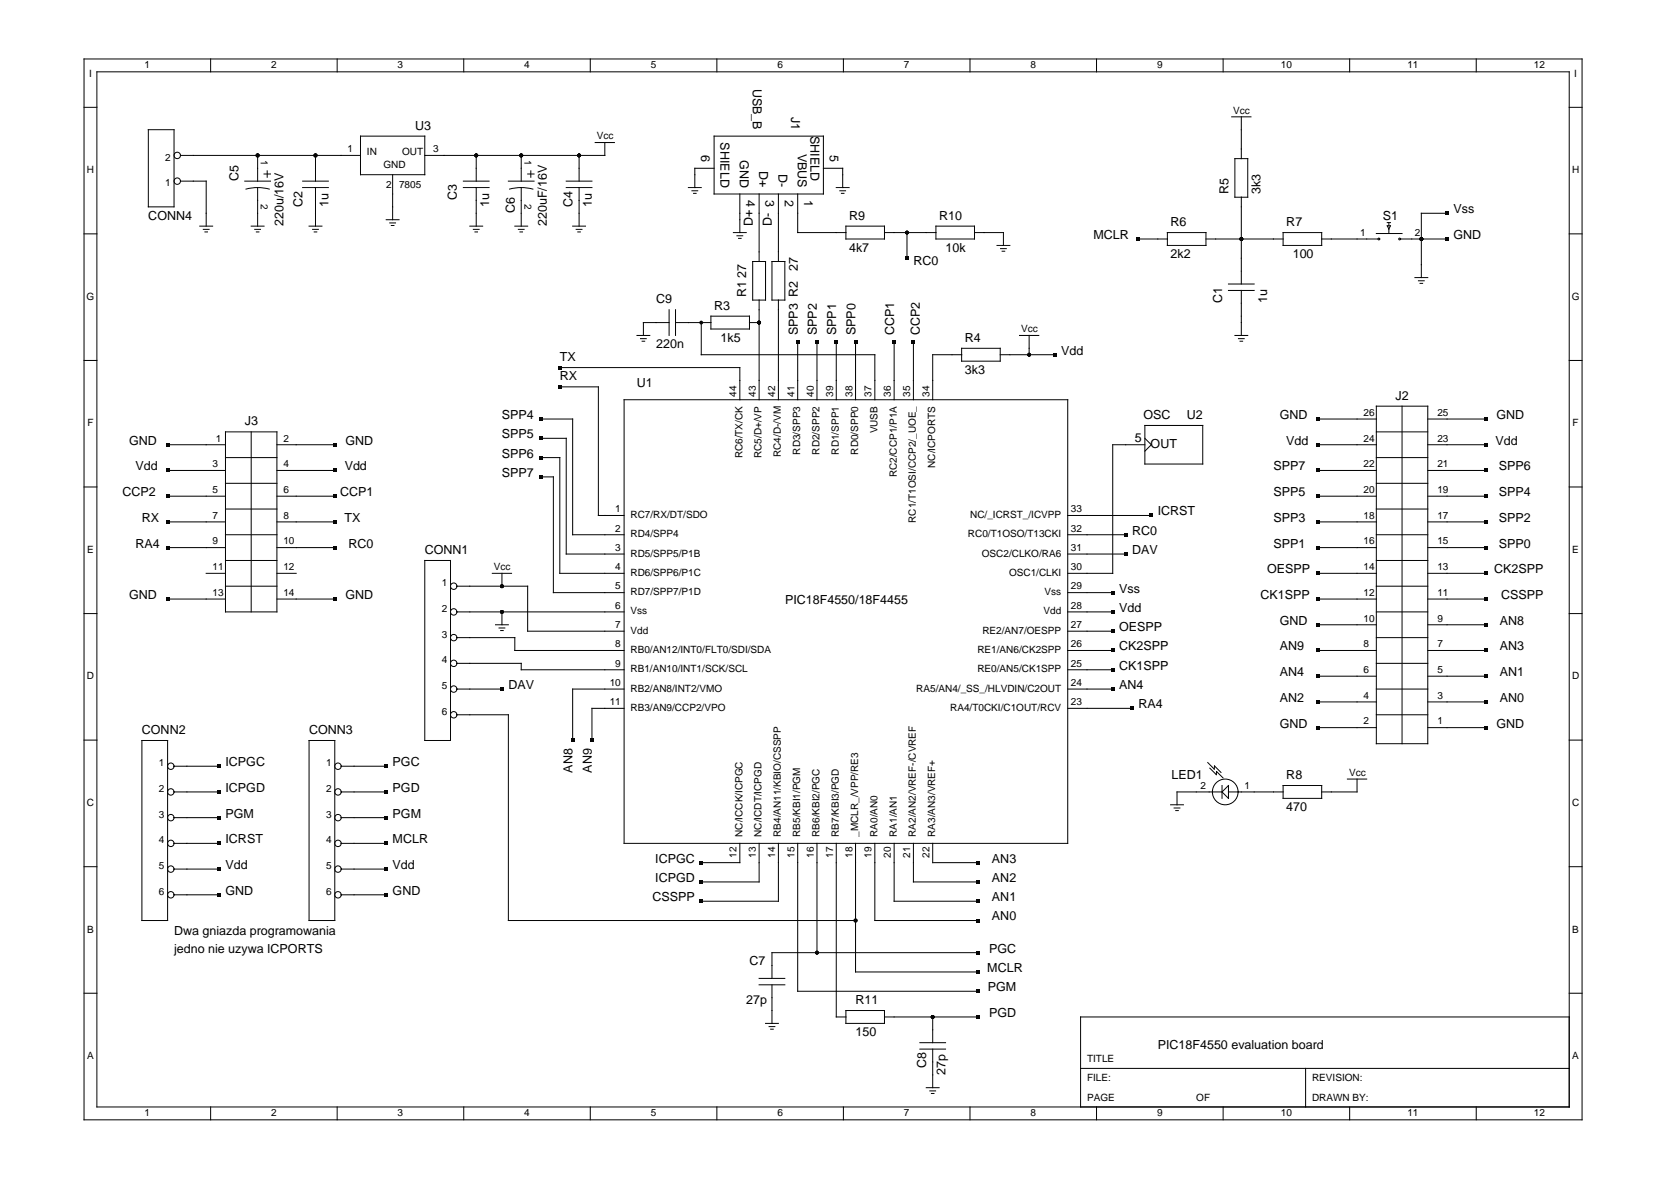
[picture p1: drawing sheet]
<svg xmlns="http://www.w3.org/2000/svg" width="297mm" height="210mm" viewBox="0 0 297 210" stroke-linecap="round" stroke-linejoin="round" font-family="sans-serif">
<g fill="none" stroke="#000" stroke-width=".18">
<path d="M15 10.5h266.9v189h-266.9zM15 19.1h2.3M17.3 12.8h262.3v184.4h-262.3zM37.5 10.5v2.3M60.1 10.5v2.3M82.6 10.5v2.3M105.2 10.5v2.3M127.7 10.5v2.3M150.3 10.5v2.3M172.8 10.5v2.3M195.4 10.5v2.3M217.9 10.5v2.3"/>
<path d="M240.5 10.5v2.3M263 10.5v2.3M279.6 19.1h2.3M26.4 23.1h4.6v13.8h-4.6zM32.2 27.7h32M32.2 32.3h4.5v8M43.6 32.3h4.6M43.8 33.7a8 8 0 0 1 4.2 0M45.9 27.7v4.6M45.9 33.4v6.9M47.1 31h1.1M47.6 30.4v1.2"/>
<path d="M53.9 33.4h4.6M53.9 32.3h4.6M56.2 27.7v4.6M56.2 33.4v6.9M64.2 24.3h11.5v6.8h-11.5zM68.8 39.2h2.3M69.4 39.7h1.1M70 31.1v8.1M82.6 33.4h4.5M82.6 32.3h4.5M84.9 27.7v4.6M84.9 33.4v6.9"/>
<path d="M90.6 32.3h4.6M90.8 33.7a8 8 0 0 1 4.2 0M92.9 27.7v4.6M92.9 33.4v6.9M94 31h1.2M94.6 30.4v1.2M100.9 33.4h4.6M100.9 32.3h4.6M103.2 27.7v4.6M103.2 33.4v6.9M106.1 25.4h3.4M107.8 25.4v2.3h-32.1"/>
<path d="M122.7 33.4h2.3M123.3 34h1M123.6 34.5h.4M127.2 30h-3.4v3.4M127.2 24.3h19.5v10.3h-19.5zM131.8 34.6v6.8M135.3 34.6v12M138.7 34.6v12M142.1 34.6v6.8h8.7M146.7 30h3.5v3.4M149 33.4h2.3M149.6 34h1.1"/>
<path d="M149.9 34.5h.5M219.5 20.8h3.4M220 28.3h2.3v6.8h-2.3zM221.2 20.8v7.5M221.2 35.1v15.5M247.2 39.7h.6M247.5 39.7v.5M257.8 38h-4.5v11.5M15 41.7h2.3M35.6 40.3h2.3M36.2 40.9h1.1M36.5 41.3h.5"/>
<path d="M44.8 40.3h2.3M45.4 40.9h1M45.7 41.3h.4M55.1 40.3h2.3M55.7 40.9h1M56 41.3h.4M69.7 40.2h.5M83.7 40.3h2.3M84.3 40.9h1.1M84.6 41.3h.5M91.7 40.3h2.3M92.4 40.9h1"/>
<path d="M92.6 41.3h.5M102 40.3h2.3M102.7 40.9h1M103 41.3h.4M113.5 59.8h2.3M119.2 57.5h-4.6v2.3M119.2 55.2v4.6M120.4 57.5h6.3M120.4 55.2v4.6M125 57.5v5.7h30.9v8M126.7 56.3h6.8v2.3h-6.8zM130.7 41.4h2.3"/>
<path d="M131.3 42h1M131.6 42.5h.5M133.5 57.5h1.8M134.1 46.6h2.3v6.9h-2.3zM135.3 53.4v17.8M137.6 46.6h2.2v6.9h-2.2zM138.7 53.4v17.8M150.7 40.3h6.9v2.3h-6.9zM157.6 41.4h9.2M161.6 41.4v4.6M166.8 40.3h6.8v2.3h-6.8zM173.6 41.4h5.2v2.3"/>
<path d="M177.7 43.7h2.2M178.3 44.3h1M178.6 44.8h.4M181.7 59.8h3.4M183.4 59.8v3.4M202.9 42.6h5.1M208 41.4h6.9v2.3h-6.9zM214.9 42.6h13.8M218.9 51.8h4.6M218.9 50.6h4.6M220 59.8h2.3M221.2 51.8v8"/>
<path d="M228.6 41.4h6.9v2.3h-6.9zM235.5 42.6h10M245.2 41.6h4.6M247.2 40.2h.6l-.3 .6zM247.5 40.8v.8M249.5 42.6h8.3M252.1 49.5h2.3M252.7 50h1.1M253 50.5h.5M279.6 41.7h2.3M15 64.2h2.3M29.9 79.2h10.3"/>
<path d="M40.2 77h9.1v32h-9.1zM44.8 77v32M49.3 79.2h10.4M96.3 74.7h5.7v20.6h9.2M96.3 78.1h4.6v20.6h10.3M99.8 68.9h6.8v22.9h4.6M99.8 65.5h32v5.7M111.2 71.2h79.1v79.1h-79.1zM114.1 60.3h1.1M114.4 60.8h.5M142.1 60.9v10.3M145.6 60.9v10.3"/>
<path d="M149 60.9v10.3M152.4 60.9v10.3M159.3 60.9v10.3M162.8 60.9v10.3M171.4 62.1h6.8v2.3h-6.8zM171.4 63.2h-5.2v8M178.2 63.2h9.8M204 79.2h-5.7v23h-8M204 75.8h10.3v6.9h-10.3zM204 78.1l1.1 1.1-1.1 1.2M220.7 60.3h1M221 60.8h.4"/>
<path d="M234.9 74.7h10.3M234.9 79.2h10.3M245.2 72.4h9.2v60.1h-9.2zM245.2 77h9.2M249.8 72.4v60.1M254.4 74.7h10.3M254.4 79.2h10.3M279.6 64.2h2.3M15 86.8h2.3M29.9 83.8h10.3M29.9 88.4h10.3M29.9 93h10.3"/>
<path d="M29.9 97.6h10.3M40.2 95.3h9.1M40.2 99.9h9.1M40.2 81.5h9.1M40.2 90.7h9.1M40.2 86.1h9.1M49.3 83.8h10.4M49.3 88.4h10.4M49.3 93h10.4M49.3 97.6h10.4M75.7 99.9h4.6v32h-4.6zM96.3 81.5h3.5v20.7h11.4"/>
<path d="M96.3 85h2.3v20.6h12.6M190.3 91.8h14.8M190.3 95.3h10.3M190.3 98.7h10.3M234.9 83.8h10.3M234.9 88.4h10.3M234.9 93h10.3M234.9 97.6h10.3M245.2 95.3h9.2M245.2 99.9h9.2M245.2 81.5h9.2M245.2 90.7h9.2"/>
<path d="M245.2 86.1h9.2M254.4 83.8h10.3M254.4 88.4h10.3M254.4 93h10.3M254.4 97.6h10.3M279.6 86.8h2.3M15 109.3h2.3M29.9 106.7h10.3M36.7 102.2h3.5M40.2 104.5h9.1M49.3 102.2h3.5M49.3 106.7h10.4"/>
<path d="M81.4 109h29.8M81.4 104.5h12.6v8h17.2M81.4 113.6h10.3v2.3h19.5M81.4 118.2h11.5v1.1h18.3M87.7 102.2h3.5M88.3 111.3h2.3M88.9 111.9h1.1M89.2 112.4h.5M89.4 102.2v2.3M89.4 109v2.3M190.3 105.6h8M190.3 109h8"/>
<path d="M190.3 112.5h8M190.3 115.9h8M190.3 119.3h8M234.9 102.2h10.3M234.9 115.9h10.3M234.9 111.3h10.3M234.9 106.7h10.3M245.2 109h9.2M245.2 104.5h9.2M245.2 113.6h9.2M245.2 118.2h9.2M254.4 102.2h10.3"/>
<path d="M254.4 115.9h10.3M254.4 111.3h10.3M254.4 106.7h10.3M279.6 109.3h2.3M15 131.9h2.3M25.3 131.9h4.6v32.1h-4.6zM31 136.5h8M55.1 131.9h4.6v32.1h-4.6zM60.8 136.5h8M81.4 122.8h8M81.4 127.4h9.2v36.6h61.8M111.2 122.8h-9.2v9.1"/>
<path d="M111.2 126.2h-5.7v5.7M190.3 122.8h8M190.3 126.2h11.4M215.2 135.9l1.2 1.1v-.5l1.2 1.1M215.6 136.9l1.1 1.1 .1-.5 1.1 1.1M217.8 140v2.3M218.9 140v2.3l-1.1-1.2zM228.6 140h6.9v2.3h-6.9zM234.9 120.5h10.3M234.9 125.1h10.3M234.9 129.7h10.3M240.1 138.8h3.4"/>
<path d="M241.8 138.8v2.3h-6.3M245.2 122.8h9.2M245.2 127.4h9.2M254.4 120.5h10.3M254.4 125.1h10.3M254.4 129.7h10.3M279.6 131.9h2.3M15 154.4h2.3M31 150.3h8M31 141.1h8M31 145.7h8M31 154.9h8"/>
<path d="M31 159.4h8M60.8 150.3h8M60.8 141.1h8M60.8 145.7h8M60.8 154.9h8M60.8 159.4h8M131.8 150.3v3.4h-6.8M135.3 150.3v6.9h-10.3M138.7 150.3v10.3h-13.7M142.1 150.3v26.3h32.1M145.6 150.3v19.5M149 150.3v30.9h1.8"/>
<path d="M152.4 150.3v22.9h21.8M155.9 150.3v13.7h18.3M159.3 150.3v10.3h14.9M162.8 150.3v6.9h11.4M166.2 150.3v3.4h8M208.6 143.4h2.3M209.2 144h1M209.5 144.4h.5M217.8 141.1h-8.1v2.3M218.9 141.1h9.8M279.6 154.4h2.3M15 177h2.3"/>
<path d="M135.3 175.5h4.5M135.3 174.3h4.5M137.6 175.5v6.9M174.2 169.8h-36.6v4.5M279.6 177h2.3M37.5 197.2v2.3M60.1 197.2v2.3M82.6 197.2v2.3M105.2 197.2v2.3M127.7 197.2v2.3M136.4 182.4h2.3M137 182.9h1.1"/>
<path d="M137.3 183.4h.5M150.3 197.2v2.3M150.7 180.1h6.9v2.3h-6.9zM157.6 181.2h16.6M163.9 185.8h4.6M163.9 186.9h4.6M165.1 193.8h2.2M165.7 194.4h1M166 194.8h.4M166.2 181.2v4.6M166.2 186.9v6.9M172.8 197.2v2.3"/>
<path d="M192.5 190.4h87.1M195.4 197.2v2.3M217.9 197.2v2.3M232.6 190.4v6.8M240.5 197.2v2.3M263 197.2v2.3M279.6 181.2h-87.1v16"/>
<circle cx="31.6" cy="27.7" r=".57"/>
<circle cx="31.6" cy="32.3" r=".57"/>
<circle cx="245.7" cy="42.6" r=".16"/>
<circle cx="249.4" cy="42.6" r=".16"/>
<circle cx="80.8" cy="113.6" r=".57"/>
<circle cx="80.8" cy="104.5" r=".57"/>
<circle cx="80.8" cy="109" r=".57"/>
<circle cx="80.8" cy="118.2" r=".57"/>
<circle cx="30.4" cy="136.5" r=".57"/>
<circle cx="60.2" cy="136.5" r=".57"/>
<circle cx="80.8" cy="127.4" r=".57"/>
<circle cx="80.8" cy="122.8" r=".57"/>
<circle cx="30.4" cy="154.9" r=".57"/>
<circle cx="30.4" cy="159.4" r=".57"/>
<circle cx="30.4" cy="145.7" r=".57"/>
<circle cx="30.4" cy="150.3" r=".57"/>
<circle cx="30.4" cy="141.1" r=".57"/>
<circle cx="60.2" cy="159.4" r=".57"/>
<circle cx="60.2" cy="154.9" r=".57"/>
<circle cx="60.2" cy="150.3" r=".57"/>
<circle cx="60.2" cy="145.7" r=".57"/>
<circle cx="60.2" cy="141.1" r=".57"/>
<circle cx="218.3" cy="141.1" r="2.29"/>
</g>
<g fill="#000">
<path d="M257.5 37.7h.7v.6h-.7zM161.3 45.7h.7v.7h-.7zM202.5 42.2h.7v.7h-.7zM257.5 42.2h.7v.7h-.7zM29.5 78.9h.7v.7h-.7zM59.3 78.9h.7v.7h-.7zM96 77.8h.7v.6h-.7zM96 74.3h.7v.7h-.7zM99.4 65.2h.7v.6h-.7zM99.4 68.6h.7v.7h-.7zM141.8 60.6h.7v.7h-.7zM145.2 60.6h.7v.7h-.7z"/>
<path d="M148.7 60.6h.7v.7h-.7zM152.1 60.6h.7v.7h-.7zM159 60.6h.7v.7h-.7zM162.4 60.6h.7v.7h-.7zM187.6 62.9h.7v.7h-.7zM234.6 78.9h.7v.7h-.7zM234.6 74.3h.7v.7h-.7zM264.4 74.3h.7v.7h-.7zM264.4 78.9h.7v.7h-.7zM29.5 83.5h.7v.7h-.7zM29.5 88.1h.7v.7h-.7zM29.5 92.7h.7v.6h-.7z"/>
<path d="M29.5 97.2h.7v.7h-.7zM59.3 83.5h.7v.7h-.7zM59.3 88.1h.7v.7h-.7zM59.3 92.7h.7v.6h-.7zM59.3 97.2h.7v.7h-.7zM96 81.2h.7v.7h-.7zM96 84.6h.7v.7h-.7zM200.2 98.4h.7v.7h-.7zM200.2 94.9h.7v.7h-.7zM204.8 91.5h.7v.7h-.7zM234.6 83.5h.7v.7h-.7zM234.6 88.1h.7v.7h-.7z"/>
<path d="M234.6 92.7h.7v.6h-.7zM234.6 97.2h.7v.7h-.7zM264.4 83.5h.7v.7h-.7zM264.4 88.1h.7v.7h-.7zM264.4 97.2h.7v.7h-.7zM264.4 92.7h.7v.6h-.7zM29.5 106.4h.7v.7h-.7zM59.3 106.4h.7v.7h-.7zM197.9 112.1h.7v.7h-.7zM197.9 115.6h.7v.7h-.7zM197.9 119h.7v.7h-.7zM197.9 105.3h.7v.6h-.7z"/>
<path d="M197.9 108.7h.7v.7h-.7zM234.6 106.4h.7v.7h-.7zM234.6 101.8h.7v.7h-.7zM234.6 115.6h.7v.7h-.7zM234.6 111h.7v.7h-.7zM264.4 101.8h.7v.7h-.7zM264.4 115.6h.7v.7h-.7zM264.4 111h.7v.7h-.7zM264.4 106.4h.7v.7h-.7zM38.7 136.2h.7v.7h-.7zM68.5 136.2h.7v.7h-.7zM89.1 122.4h.7v.7h-.7z"/>
<path d="M101.7 131.6h.7v.7h-.7zM105.1 131.6h.7v.7h-.7zM197.9 122.4h.7v.7h-.7zM201.4 125.9h.7v.7h-.7zM234.6 120.1h.7v.7h-.7zM234.6 124.7h.7v.7h-.7zM234.6 129.3h.7v.7h-.7zM264.4 120.1h.7v.7h-.7zM264.4 124.7h.7v.7h-.7zM264.4 129.3h.7v.7h-.7zM38.7 140.8h.7v.7h-.7zM38.7 145.4h.7v.6h-.7z"/>
<path d="M38.7 149.9h.7v.7h-.7zM38.7 154.5h.7v.7h-.7zM38.7 159.1h.7v.7h-.7zM68.5 140.8h.7v.7h-.7zM68.5 145.4h.7v.6h-.7zM68.5 149.9h.7v.7h-.7zM68.5 154.5h.7v.7h-.7zM68.5 159.1h.7v.7h-.7zM124.6 153.4h.7v.7h-.7zM124.6 156.8h.7v.7h-.7zM173.9 156.8h.7v.7h-.7zM173.9 153.4h.7v.7h-.7z"/>
<path d="M124.6 160.2h.7v.7h-.7zM173.9 163.7h.7v.7h-.7zM173.9 160.2h.7v.7h-.7zM173.9 176.3h.7v.7h-.7zM173.9 172.8h.7v.7h-.7zM173.9 169.4h.7v.7h-.7zM173.9 180.9h.7v.7h-.7z"/>
<circle cx="45.9" cy="27.7" r=".34"/>
<circle cx="56.2" cy="27.7" r=".34"/>
<circle cx="84.9" cy="27.7" r=".34"/>
<circle cx="92.9" cy="27.7" r=".34"/>
<circle cx="103.2" cy="27.7" r=".34"/>
<circle cx="125" cy="57.5" r=".34"/>
<circle cx="135.3" cy="57.5" r=".34"/>
<circle cx="161.6" cy="41.4" r=".34"/>
<circle cx="221.2" cy="42.6" r=".34"/>
<circle cx="253.3" cy="42.6" r=".34"/>
<circle cx="183.4" cy="63.2" r=".34"/>
<circle cx="89.4" cy="109" r=".34"/>
<circle cx="89.4" cy="104.5" r=".34"/>
<circle cx="145.6" cy="169.8" r=".34"/>
<circle cx="152.4" cy="164" r=".34"/>
<circle cx="166.2" cy="181.2" r=".34"/>
</g>
<g font-size="2.2">
<text x="134.1" y="15.8" transform="rotate(90 134.1 15.8)">USB_B</text>
<text x="74" y="23.1">U3</text>
<text x="141" y="20.8" transform="rotate(90 141 20.8)">J1</text>
<text x="125" y="27.6" transform="rotate(90 125 27.6)">6</text>
<text x="128.4" y="25.4" transform="rotate(90 128.4 25.4)">SHIELD</text>
<text x="131.8" y="28.5" transform="rotate(90 131.8 28.5)">GND</text>
<text x="142.1" y="27.4" transform="rotate(90 142.1 27.4)">VBUS</text>
<text x="144.4" y="24.2" transform="rotate(90 144.4 24.2)">SHIELD</text>
<text x="147.9" y="27.6" transform="rotate(90 147.9 27.6)">5</text>
<text x="42.5" y="32.3" transform="rotate(-90 42.5 32.3)">C5</text>
<text x="81.4" y="35.7" transform="rotate(-90 81.4 35.7)">C3</text>
<text x="133" y="35.6" transform="rotate(90 133 35.6)">4</text>
<text x="135.3" y="30.5" transform="rotate(90 135.3 30.5)">D+</text>
<text x="136.4" y="35.6" transform="rotate(90 136.4 35.6)">3</text>
<text x="138.7" y="31.1" transform="rotate(90 138.7 31.1)">D-</text>
<text x="139.8" y="35.6" transform="rotate(90 139.8 35.6)">2</text>
<text x="143.3" y="35.6" transform="rotate(90 143.3 35.6)">1</text>
<text x="218.9" y="34.6" transform="rotate(-90 218.9 34.6)">R5</text>
<text x="224.6" y="34.6" transform="rotate(-90 224.6 34.6)">3k3</text>
<text x="26.4" y="39.1">CONN4</text>
<text x="50.5" y="40.3" transform="rotate(-90 50.5 40.3)">220u/16V</text>
<text x="53.9" y="36.9" transform="rotate(-90 53.9 36.9)">C2</text>
<text x="58.5" y="36.9" transform="rotate(-90 58.5 36.9)">1u</text>
<text x="87.1" y="36.9" transform="rotate(-90 87.1 36.9)">1u</text>
<text x="91.7" y="38" transform="rotate(-90 91.7 38)">C6</text>
<text x="97.5" y="40.3" transform="rotate(-90 97.5 40.3)">220uF/16V</text>
<text x="102" y="36.9" transform="rotate(-90 102 36.9)">C4</text>
<text x="105.5" y="36.9" transform="rotate(-90 105.5 36.9)">1u</text>
<text x="134.1" y="40.3" transform="rotate(-90 134.1 40.3)">D+</text>
<text x="137.6" y="40.3" transform="rotate(-90 137.6 40.3)">D-</text>
<text x="151.3" y="39.2">R9</text>
<text x="167.3" y="39.2">R10</text>
<text x="208.6" y="40.3">R6</text>
<text x="229.2" y="40.3">R7</text>
<text x="246.4" y="39.2">S1</text>
<text x="259" y="38">Vss</text>
<text x="151.3" y="44.9">4k7</text>
<text x="162.8" y="47.2">RC0</text>
<text x="168.5" y="44.9">10k</text>
<text x="194.8" y="42.6">MCLR</text>
<text x="208.6" y="46">2k2</text>
<text x="230.4" y="46">100</text>
<text x="259" y="42.6">GND</text>
<text x="133" y="52.9" transform="rotate(-90 133 52.9)">R1 27</text>
<text x="142.1" y="48.3" transform="rotate(-90 142.1 48.3)">27</text>
<text x="116.9" y="54">C9</text>
<text x="127.2" y="55.2">R3</text>
<text x="142.1" y="59.8" transform="rotate(-90 142.1 59.8)">SPP3 R2</text>
<text x="145.6" y="59.8" transform="rotate(-90 145.6 59.8)">SPP2</text>
<text x="149" y="59.8" transform="rotate(-90 149 59.8)">SPP1</text>
<text x="152.4" y="59.8" transform="rotate(-90 152.4 59.8)">SPP0</text>
<text x="159.3" y="59.8" transform="rotate(-90 159.3 59.8)">CCP1</text>
<text x="163.9" y="59.8" transform="rotate(-90 163.9 59.8)">CCP2</text>
<text x="217.8" y="54" transform="rotate(-90 217.8 54)">C1</text>
<text x="225.8" y="54" transform="rotate(-90 225.8 54)">1u</text>
<text x="99.8" y="64.4">TX</text>
<text x="116.9" y="62.1">220n</text>
<text x="128.4" y="60.9">1k5</text>
<text x="171.9" y="60.9">R4</text>
<text x="189.1" y="63.2">Vdd</text>
<text x="99.8" y="67.8">RX</text>
<text x="113.5" y="68.9">U1</text>
<text x="171.9" y="66.6">3k3</text>
<text x="248.7" y="71.2">J2</text>
<text x="43.6" y="75.8">J3</text>
<text x="89.4" y="74.7">SPP4</text>
<text x="203.8" y="74.7">OSC</text>
<text x="211.5" y="74.7">U2</text>
<text x="228.1" y="74.7">GND</text>
<text x="266.6" y="74.7">GND</text>
<text x="23" y="79.2">GND</text>
<text x="24.1" y="83.8">Vdd</text>
<text x="61.4" y="83.8">Vdd</text>
<text x="61.6" y="79.2">GND</text>
<text x="89.4" y="81.5">SPP6</text>
<text x="89.4" y="78.1">SPP5</text>
<text x="202.2" y="78.7">5</text>
<text x="205" y="79.8">OUT</text>
<text x="226.9" y="83.8">SPP7</text>
<text x="229.2" y="79.2">Vdd</text>
<text x="266.5" y="79.2">Vdd</text>
<text x="267" y="83.8">SPP6</text>
<text x="21.8" y="88.4">CCP2</text>
<text x="60.6" y="88.4">CCP1</text>
<text x="89.4" y="85">SPP7</text>
<text x="226.9" y="88.4">SPP5</text>
<text x="267" y="88.4">SPP4</text>
<text x="25.3" y="93">RX</text>
<text x="61.4" y="93">TX</text>
<text x="201.7" y="95.3">RC0</text>
<text x="206.3" y="91.8">ICRST</text>
<text x="226.9" y="93">SPP3</text>
<text x="267" y="93">SPP2</text>
<text x="24.1" y="97.6">RA4</text>
<text x="62.1" y="97.6">RC0</text>
<text x="75.7" y="98.7">CONN1</text>
<text x="201.7" y="98.7">DAV</text>
<text x="226.9" y="97.6">SPP1</text>
<text x="267" y="97.6">SPP0</text>
<text x="23" y="106.7">GND</text>
<text x="61.6" y="106.7">GND</text>
<text x="139.9" y="107.6">PIC18F4550/18F4455</text>
<text x="199.4" y="105.6">Vss</text>
<text x="224.6" y="106.7">CK1SPP</text>
<text x="225.8" y="102.2">OESPP</text>
<text x="266.2" y="102.2">CK2SPP</text>
<text x="267.5" y="106.7">CSSPP</text>
<text x="199.4" y="112.5">OESPP</text>
<text x="199.4" y="109">Vdd</text>
<text x="228.1" y="111.3">GND</text>
<text x="267.3" y="111.3">AN8</text>
<text x="199.4" y="115.9">CK2SPP</text>
<text x="199.4" y="119.3">CK1SPP</text>
<text x="228.1" y="115.9">AN9</text>
<text x="267.3" y="115.9">AN3</text>
<text x="90.6" y="122.8">DAV</text>
<text x="199.4" y="122.8">AN4</text>
<text x="228.1" y="120.5">AN4</text>
<text x="228.1" y="125.1">AN2</text>
<text x="267.3" y="120.5">AN1</text>
<text x="267.3" y="125.1">AN0</text>
<text x="25.3" y="130.8">CONN2</text>
<text x="55.1" y="130.8">CONN3</text>
<text x="202.9" y="126.2">RA4</text>
<text x="228.1" y="129.7">GND</text>
<text x="266.6" y="129.7">GND</text>
<text x="40.2" y="136.5">ICPGC</text>
<text x="70" y="136.5">PGC</text>
<text x="102" y="137.7" transform="rotate(-90 102 137.7)">AN8</text>
<text x="105.5" y="137.7" transform="rotate(-90 105.5 137.7)">AN9</text>
<text x="40.2" y="141.1">ICPGD</text>
<text x="70" y="141.1">PGD</text>
<text x="208.7" y="138.8">LED1</text>
<text x="229.2" y="138.8">R8</text>
<text x="40.2" y="145.7">PGM</text>
<text x="70" y="145.7">PGM</text>
<text x="229.2" y="144.5">470</text>
<text x="40.2" y="150.3">ICRST</text>
<text x="40.2" y="154.9">Vdd</text>
<text x="70" y="150.3">MCLR</text>
<text x="70" y="154.9">Vdd</text>
<text x="116.8" y="153.7">ICPGC</text>
<text x="176.8" y="153.7">AN3</text>
<text x="40.2" y="159.4">GND</text>
<text x="70" y="159.4">GND</text>
<text x="116.3" y="160.6">CSSPP</text>
<text x="116.8" y="157.1">ICPGD</text>
<text x="176.8" y="160.6">AN1</text>
<text x="176.8" y="157.1">AN2</text>
<text x="31" y="166.5">Dwa gniazda programowania</text>
<text x="176.8" y="164">AN0</text>
<text x="31" y="169.7">jedno nie uzywa ICPORTS</text>
<text x="133.6" y="172">C7</text>
<text x="175.9" y="173.2">MCLR</text>
<text x="176.3" y="169.7">PGC</text>
<text x="133" y="178.9">27p</text>
<text x="152.4" y="178.9">R11</text>
<text x="176" y="176.6">PGM</text>
<text x="152.4" y="184.6">150</text>
<text x="176.3" y="181.2">PGD</text>
<text x="165.1" y="190.4" transform="rotate(-90 165.1 190.4)">C8</text>
<text x="168.5" y="191.5" transform="rotate(-90 168.5 191.5)">27p</text>
<text x="206.3" y="186.9">PIC18F4550 evaluation board</text>
</g>
<g font-size="1.8">
<text x="15.9" y="13.7">I</text>
<text x="25.8" y="12.1">1</text>
<text x="48.3" y="12.1">2</text>
<text x="70.9" y="12.1">3</text>
<text x="93.4" y="12.1">4</text>
<text x="116" y="12.1">5</text>
<text x="138.5" y="12.1">6</text>
<text x="161.1" y="12.1">7</text>
<text x="183.6" y="12.1">8</text>
<text x="206.2" y="12.1">9</text>
<text x="228.2" y="12.1">10</text>
<text x="250.8" y="12.1">11</text>
<text x="273.3" y="12.1">12</text>
<text x="280.5" y="13.7">I</text>
<text x="219.8" y="20.2">Vcc</text>
<text x="29.4" y="28.6">2</text>
<text x="46.5" y="28.4" transform="rotate(90 46.5 28.4)">1</text>
<text x="61.9" y="27.1">1</text>
<text x="65.4" y="27.7">IN</text>
<text x="68.3" y="30">GND</text>
<text x="71.7" y="27.7">OUT</text>
<text x="77.2" y="27.1">3</text>
<text x="93.4" y="28.4" transform="rotate(90 93.4 28.4)">1</text>
<text x="106.3" y="24.8">Vcc</text>
<text x="15.5" y="30.9">H</text>
<text x="29.4" y="33.2">1</text>
<text x="68.8" y="33.4">2</text>
<text x="71.1" y="33.4">7805</text>
<text x="280.1" y="30.9">H</text>
<text x="46.5" y="36.3" transform="rotate(90 46.5 36.3)">2</text>
<text x="93.4" y="36.3" transform="rotate(90 93.4 36.3)">2</text>
<text x="242.4" y="42">1</text>
<text x="252.1" y="42">2</text>
<text x="15.4" y="53.4">G</text>
<text x="280.1" y="53.4">G</text>
<text x="181.9" y="59.2">Vcc</text>
<text x="131.3" y="70.7" transform="rotate(-90 131.3 70.7)">44</text>
<text x="134.7" y="70.7" transform="rotate(-90 134.7 70.7)">43</text>
<text x="138.1" y="70.7" transform="rotate(-90 138.1 70.7)">42</text>
<text x="141.6" y="70.7" transform="rotate(-90 141.6 70.7)">41</text>
<text x="145" y="70.7" transform="rotate(-90 145 70.7)">40</text>
<text x="148.4" y="70.7" transform="rotate(-90 148.4 70.7)">39</text>
<text x="151.9" y="70.7" transform="rotate(-90 151.9 70.7)">38</text>
<text x="155.3" y="70.7" transform="rotate(-90 155.3 70.7)">37</text>
<text x="158.7" y="70.7" transform="rotate(-90 158.7 70.7)">36</text>
<text x="162.2" y="70.7" transform="rotate(-90 162.2 70.7)">35</text>
<text x="165.6" y="70.7" transform="rotate(-90 165.6 70.7)">34</text>
<text x="15.6" y="76">F</text>
<text x="156.3" y="77.2" transform="rotate(-90 156.3 77.2)">VUSB</text>
<text x="243" y="74.1">26</text>
<text x="256.1" y="74.1">25</text>
<text x="280.2" y="76">F</text>
<text x="37.9" y="83.3">3</text>
<text x="38.5" y="78.7">1</text>
<text x="50.5" y="78.7">2</text>
<text x="50.5" y="83.3">4</text>
<text x="132.3" y="81.7" transform="rotate(-90 132.3 81.7)">RC6/TX/CK</text>
<text x="135.7" y="81.6" transform="rotate(-90 135.7 81.6)">RC5/D+/VP</text>
<text x="139.2" y="81.5" transform="rotate(-90 139.2 81.5)">RC4/D-/VM</text>
<text x="142.6" y="81" transform="rotate(-90 142.6 81)">RD3/SPP3</text>
<text x="146" y="81" transform="rotate(-90 146 81)">RD2/SPP2</text>
<text x="149.5" y="81" transform="rotate(-90 149.5 81)">RD1/SPP1</text>
<text x="152.9" y="81" transform="rotate(-90 152.9 81)">RD0/SPP0</text>
<text x="166.7" y="83.4" transform="rotate(-90 166.7 83.4)">NC/ICPORTS</text>
<text x="243" y="83.3">22</text>
<text x="243" y="78.7">24</text>
<text x="256.1" y="83.3">21</text>
<text x="256.1" y="78.7">23</text>
<text x="37.9" y="87.8">5</text>
<text x="50.5" y="87.8">6</text>
<text x="159.8" y="85" transform="rotate(-90 159.8 85)">RC2/CCP1/P1A</text>
<text x="243" y="87.8">20</text>
<text x="256.1" y="87.8">19</text>
<text x="37.9" y="92.4">7</text>
<text x="50.5" y="92.4">8</text>
<text x="109.6" y="91.3">1</text>
<text x="109.6" y="94.7">2</text>
<text x="112.4" y="92.3">RC7/RX/DT/SDO</text>
<text x="112.4" y="95.7">RD4/SPP4</text>
<text x="163.2" y="93.2" transform="rotate(-90 163.2 93.2)">RC1/T1OSI/CCP2/_UOE_</text>
<text x="172.5" y="95.7">RC0/T1OSO/T13CKI</text>
<text x="172.9" y="92.3">NC/_ICRST_/ICVPP</text>
<text x="190.8" y="94.7">32</text>
<text x="190.8" y="91.3">33</text>
<text x="243" y="92.4">18</text>
<text x="256.1" y="92.4">17</text>
<text x="15.5" y="98.5">E</text>
<text x="37.9" y="97">9</text>
<text x="37.9" y="101.6">11</text>
<text x="50.5" y="97">10</text>
<text x="50.5" y="101.6">12</text>
<text x="88" y="101.6">Vcc</text>
<text x="109.6" y="98.2">3</text>
<text x="109.6" y="101.6">4</text>
<text x="112.4" y="99.2">RD5/SPP5/P1B</text>
<text x="174.9" y="99.2">OSC2/CLKO/RA6</text>
<text x="190.8" y="101.6">30</text>
<text x="190.8" y="98.2">31</text>
<text x="243" y="101.6">14</text>
<text x="243" y="97">16</text>
<text x="256.1" y="101.6">13</text>
<text x="256.1" y="97">15</text>
<text x="280.2" y="98.5">E</text>
<text x="37.9" y="106.2">13</text>
<text x="50.5" y="106.2">14</text>
<text x="78.7" y="104.5">1</text>
<text x="109.6" y="105">5</text>
<text x="112.4" y="102.6">RD6/SPP6/P1C</text>
<text x="112.4" y="106.1">RD7/SPP7/P1D</text>
<text x="179.8" y="102.6">OSC1/CLKI</text>
<text x="186.1" y="106.1">Vss</text>
<text x="190.8" y="105">29</text>
<text x="243" y="106.2">12</text>
<text x="256.1" y="106.2">11</text>
<text x="78.7" y="109">2</text>
<text x="78.7" y="113.6">3</text>
<text x="109.6" y="108.5">6</text>
<text x="109.6" y="111.9">7</text>
<text x="112.4" y="109.5">Vss</text>
<text x="112.4" y="112.9">Vdd</text>
<text x="175" y="112.9">RE2/AN7/OESPP</text>
<text x="185.9" y="109.5">Vdd</text>
<text x="190.8" y="111.9">27</text>
<text x="190.8" y="108.5">28</text>
<text x="243" y="110.8">10</text>
<text x="256.1" y="110.8">9</text>
<text x="78.7" y="118.2">4</text>
<text x="109.6" y="115.3">8</text>
<text x="109.6" y="118.8">9</text>
<text x="112.4" y="116.4">RB0/AN12/INT0/FLT0/SDI/SDA</text>
<text x="112.4" y="119.8">RB1/AN10/INT1/SCK/SCL</text>
<text x="174.2" y="119.8">RE0/AN5/CK1SPP</text>
<text x="174.2" y="116.4">RE1/AN6/CK2SPP</text>
<text x="190.8" y="118.8">25</text>
<text x="190.8" y="115.3">26</text>
<text x="243" y="119.9">6</text>
<text x="243" y="115.3">8</text>
<text x="256.1" y="119.9">5</text>
<text x="256.1" y="115.3">7</text>
<text x="15.5" y="121.1">D</text>
<text x="78.7" y="122.8">5</text>
<text x="108.7" y="122.2">10</text>
<text x="108.7" y="125.6">11</text>
<text x="112.4" y="123.2">RB2/AN8/INT2/VMO</text>
<text x="163.3" y="123.2">RA5/AN4/_SS_/HLVDIN/C2OUT</text>
<text x="190.8" y="125.6">23</text>
<text x="190.8" y="122.2">24</text>
<text x="243" y="124.5">4</text>
<text x="256.1" y="124.5">3</text>
<text x="280.1" y="121.1">D</text>
<text x="78.7" y="127.4">6</text>
<text x="112.4" y="126.7">RB3/AN9/CCP2/VPO</text>
<text x="169.3" y="126.7">RA4/T0CKI/C1OUT/RCV</text>
<text x="243" y="129.1">2</text>
<text x="256.1" y="129.1">1</text>
<text x="28.3" y="136.5">1</text>
<text x="58.1" y="136.5">1</text>
<text x="15.5" y="143.6">C</text>
<text x="28.3" y="141.1">2</text>
<text x="58.1" y="141.1">2</text>
<text x="213.9" y="140.5">2</text>
<text x="221.8" y="140.5">1</text>
<text x="240.4" y="138.2">Vcc</text>
<text x="280.1" y="143.6">C</text>
<text x="28.3" y="145.7">3</text>
<text x="58.1" y="145.7">3</text>
<text x="132.3" y="149.1" transform="rotate(-90 132.3 149.1)">NC/ICCK/ICPGC</text>
<text x="135.7" y="149.1" transform="rotate(-90 135.7 149.1)">NC/ICDT/ICPGD</text>
<text x="139.2" y="149.1" transform="rotate(-90 139.2 149.1)">RB4/AN11/KBIO/CSSPP</text>
<text x="142.6" y="149.1" transform="rotate(-90 142.6 149.1)">RB5/KBI1/PGM</text>
<text x="146" y="149.1" transform="rotate(-90 146 149.1)">RB6/KBI2/PGC</text>
<text x="149.5" y="149.1" transform="rotate(-90 149.5 149.1)">RB7/KBI3/PGD</text>
<text x="152.9" y="149.1" transform="rotate(-90 152.9 149.1)">_MCLR_/VPP/RE3</text>
<text x="156.3" y="149.1" transform="rotate(-90 156.3 149.1)">RA0/AN0</text>
<text x="159.8" y="149.1" transform="rotate(-90 159.8 149.1)">RA1/AN1</text>
<text x="163.2" y="149.1" transform="rotate(-90 163.2 149.1)">RA2/AN2/VREF-/CVREF</text>
<text x="166.7" y="149.1" transform="rotate(-90 166.7 149.1)">RA3/AN3/VREF+</text>
<text x="28.3" y="150.3">4</text>
<text x="28.3" y="154.9">5</text>
<text x="58.1" y="150.3">4</text>
<text x="58.1" y="154.9">5</text>
<text x="131.3" y="152.8" transform="rotate(-90 131.3 152.8)">12</text>
<text x="134.7" y="152.8" transform="rotate(-90 134.7 152.8)">13</text>
<text x="138.1" y="152.8" transform="rotate(-90 138.1 152.8)">14</text>
<text x="141.6" y="152.8" transform="rotate(-90 141.6 152.8)">15</text>
<text x="145" y="152.8" transform="rotate(-90 145 152.8)">16</text>
<text x="148.4" y="152.8" transform="rotate(-90 148.4 152.8)">17</text>
<text x="151.9" y="152.8" transform="rotate(-90 151.9 152.8)">18</text>
<text x="155.3" y="152.8" transform="rotate(-90 155.3 152.8)">19</text>
<text x="158.7" y="152.8" transform="rotate(-90 158.7 152.8)">20</text>
<text x="162.2" y="152.8" transform="rotate(-90 162.2 152.8)">21</text>
<text x="165.6" y="152.8" transform="rotate(-90 165.6 152.8)">22</text>
<text x="28.3" y="159.4">6</text>
<text x="58.1" y="159.4">6</text>
<text x="15.5" y="166.2">B</text>
<text x="280.2" y="166.2">B</text>
<text x="15.5" y="188.7">A</text>
<text x="193.7" y="189.2">TITLE</text>
<text x="280.2" y="188.7">A</text>
<text x="193.7" y="192.7">FILE:</text>
<text x="193.7" y="196.1">PAGE</text>
<text x="213.2" y="196.1">OF</text>
<text x="233.8" y="192.7">REVISION:</text>
<text x="233.8" y="196.1">DRAWN BY:</text>
<text x="25.8" y="198.8">1</text>
<text x="48.3" y="198.8">2</text>
<text x="70.9" y="198.8">3</text>
<text x="93.4" y="198.8">4</text>
<text x="116" y="198.8">5</text>
<text x="138.5" y="198.8">6</text>
<text x="161.1" y="198.8">7</text>
<text x="183.6" y="198.8">8</text>
<text x="206.2" y="198.8">9</text>
<text x="228.2" y="198.8">10</text>
<text x="250.8" y="198.8">11</text>
<text x="273.3" y="198.8">12</text>
</g>
</svg>
